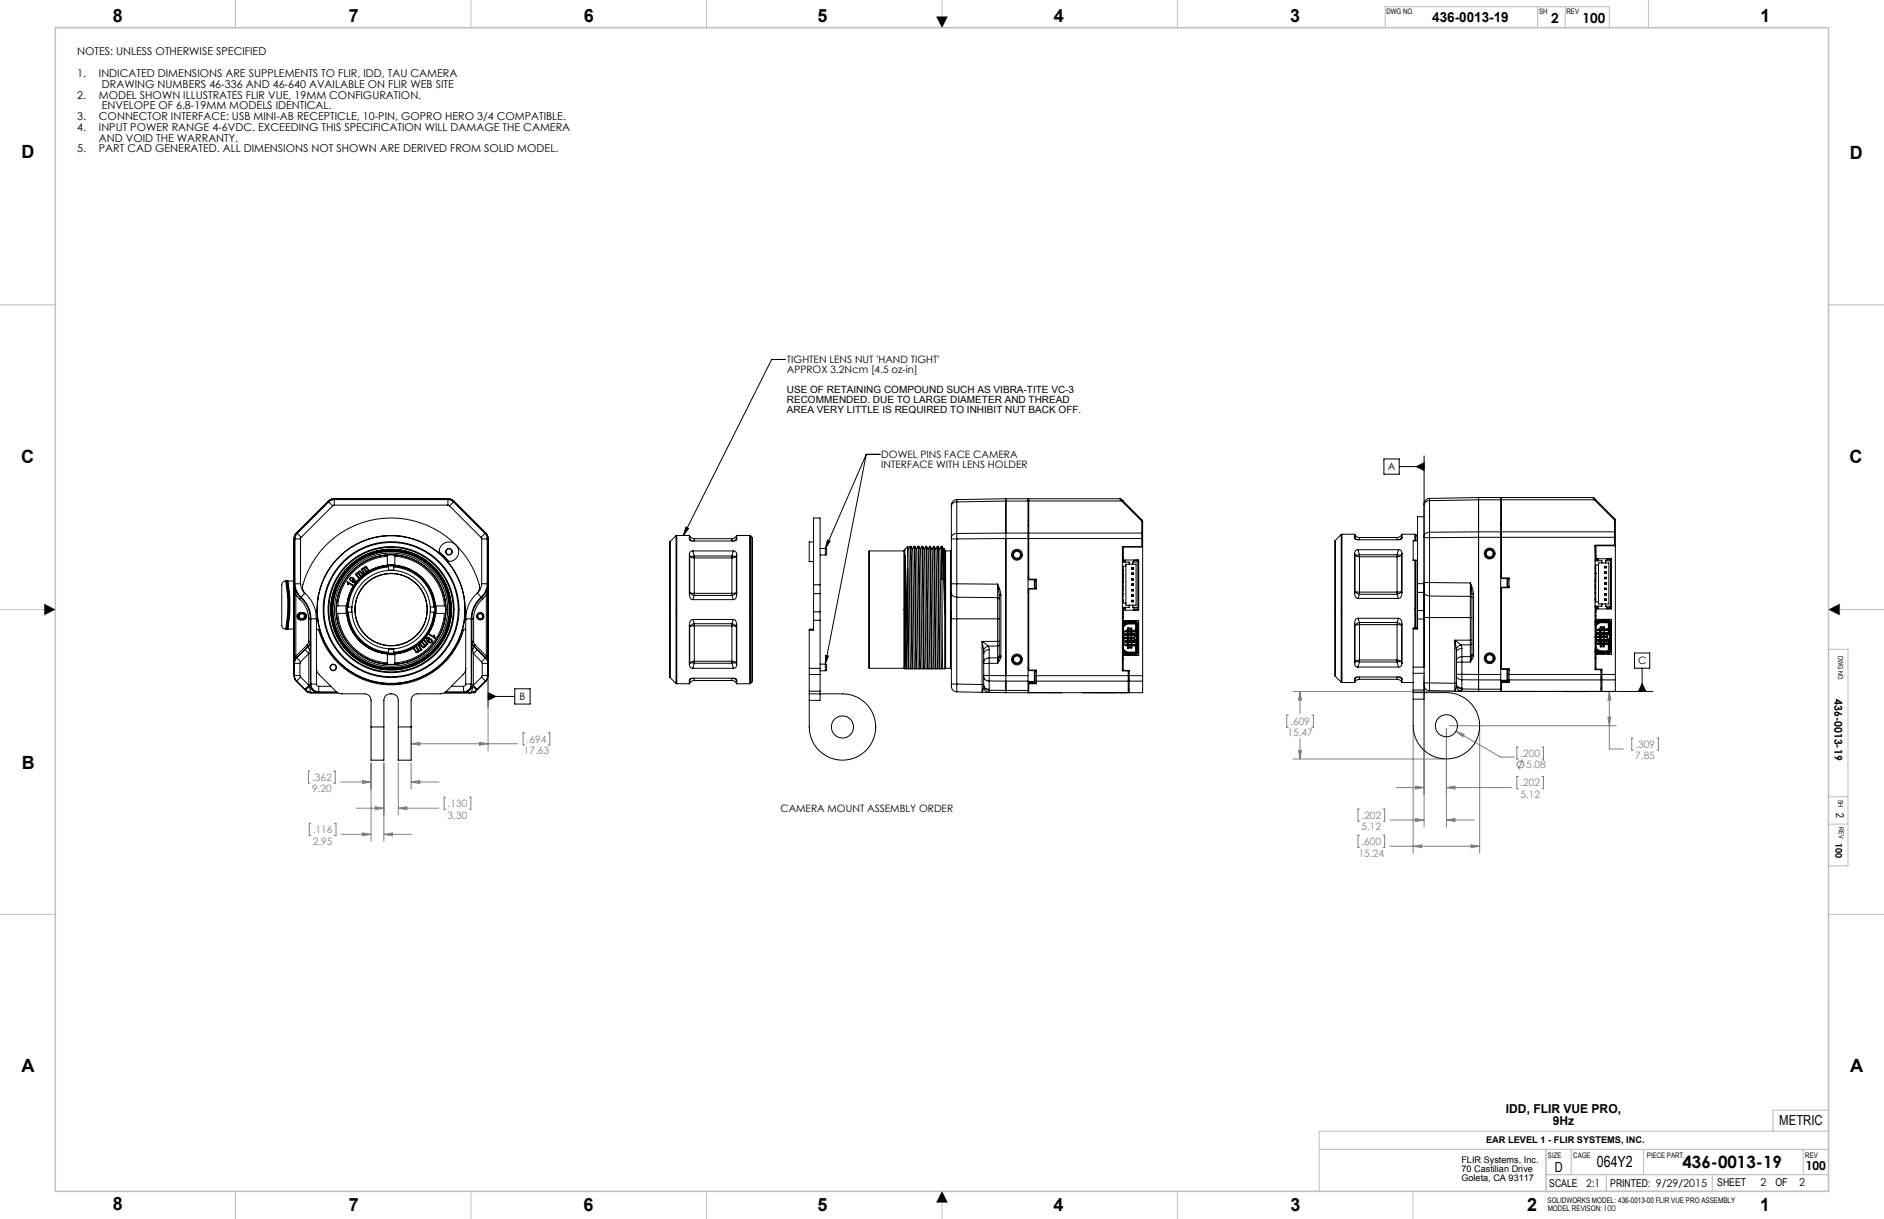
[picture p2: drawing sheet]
<svg xmlns="http://www.w3.org/2000/svg" width="864mm" height="559mm" viewBox="0 0 864 559" stroke-linecap="round" stroke-linejoin="round" font-family="sans-serif">
<g fill="none" stroke="#c0c0c0" stroke-width=".46">
<path d="M108 0v13M216 0v13M324 0v13M429 8h5l-2 5zM432 0v8M540 0v13M756 0v13M0 140h25M838 140h26M0 279h20M20 277l5 2-5 3zM838 279l5-2v5z"/>
<path d="M843 279h20M0 419h25M838 419h26M838 458v88h-347M709 527v19M108 546v13M216 546v13M324 546v13M432 551v8M432 546l2 5h-5zM540 546v13M648 546v13"/>
</g>
<g fill="none" stroke="#c0c0c0" stroke-width=".5">
<path d="M635 13v-10h103v10M705 3v10M718 3v10M838 298h9v99h-9M838 365h9M838 378h9M838 519h-233v27M838 509h-25v10M605 527h233M709 527v19M709 538h129M720 527v11"/>
<path d="M736 538v8M753 527v11M785 538v8M827 527v11"/>
</g>
<path d="M25 13h813v533h-813z" fill="none" stroke="#c0c0c0" stroke-width=".7"/>
<path d="M20 277l5 2-5 3zM432 546l2 5h-5zM429 8l3 5 2-5zM838 279l5 3v-5z" fill-rule="evenodd" fill="#000"/>
<g fill="none" stroke="#808080" stroke-width=".46">
<path d="M224 311v33M593 317h83M596 317l1 4h-2zM596 317v10M653 310v69M689 317h52M738 317v4h-1zM738 317v26h6M241 336h-1v5h1M251 336h1v5h-1M591 328h-1v5h1M596 339v9"/>
<path d="M601 328h1v5h-1M648 334v57M663 334v45M664 333h77M667 335l21 12h6M667 335l4 2v1zM678 334v57M737 329h1v4zM749 338h-1v6h1M759 338h1v6h-1M142 353h-1v6h1M153 353h1v6h-1"/>
<path d="M156 358h14M166 358h4l-4 1zM170 350v36M176 350v36M183 350v24M188 350v12M188 358h13M188 341h49M188 358h4v1zM188 341l4-1v2zM220 340l4 1-4 1zM593 348h69"/>
<path d="M595 344h2l-1 4zM696 356h-1v6h1M696 342h-1v6h1M698 348l-2 5M707 356h1v6h-1M707 342h1v6h-1M142 377v6M153 377h1v6h-1M163 370h13M172 370h4l-4 1zM183 370h18M183 370h4v1z"/>
<path d="M204 365v6M215 365h1v6h-1M623 371h-1v5h1M634 371h1v5h-1M637 376h16M640 361h13M649 360l4 1-4 1zM649 375l4 1-4 1zM663 361h30M663 376h13M663 361l4-1v2zM663 376l4-1v2z"/>
<path d="M157 382h13M166 382h4l-4 1zM176 382h13M176 382h4v1zM623 383h-1v5h1M634 383h1v5h-1M637 388h41M648 388l4-1v2zM674 387l4 1-4 1z"/>
<circle cx="697" cy="350" r="1.6"/>
</g>
<g fill="none" stroke="#000" stroke-width=".46">
<path d="M360 165h-6l-41 80M397 208h6M397 208l-19 43M397 208l-19 96M634 210h7v7h-7zM641 214h12M649 214l4-2v4zM653 209v74M314 242h2l-3 3zM379 248h2l-3 3zM749 299h7v7h-7zM224 319h12"/>
<path d="M224 311v13M224 318l3 1-3 2zM236 316h7v7h-7zM378 300l2 1-2 3zM689 317h69M753 306v11M753 313l1 4h-3z"/>
</g>
<path d="M379 248h2l-3 3zM378 300l2 1-2 3zM314 242h2l-3 3zM224 318l3 1-3 2zM753 313l1 4h-3zM649 214l4 2v-4z" fill="#000"/>
<path d="M166 358h4l-4 1zM188 358h4v1zM166 382h4l-4 1zM176 382h4v1zM172 370h4l-4 1zM183 370h4v1zM220 340l4 1-4 1zM188 341l4-1v2zM649 360l4 1-4 1zM663 361l4-1v2zM738 317v4h-1zM737 329h1v4zM667 335l4 3v-1zM648 388l4-1v2zM674 387l4 1-4 1zM596 317l1 4h-2zM595 344h2l-1 4zM649 375l4 1-4 1zM663 376l4-1v2z" fill="#808080"/>
<g fill="none" stroke="#000" stroke-width=".46">
<path d="M151 230h.1M151 230l-15 14M151 230l2 2M151 230l-15 15M153 232l-15 14M153 229h52M153 229l-2 1M153 229h.1M153 229v3M153 232h.1M153 232h52M205 229v3"/>
<path d="M205 232h1M205 229l3 1M205 229h.1M206 232l14 14M208 230l-2 2M208 230l14 15M208 230l15 14M208 230h.1M436 232v14M439 230a2.2 2.2 0 0 0-3 2M439 229v1M439 229a2.6 2.6 0 0 0-3 3"/>
<path d="M439 230v15M461 229v1M461 229h10v1M461 230h10M461 230v14M461 230h-22M461 229h-22M471 239h1M471 230v14M472 230v14M472 230h42M513 229l1 1"/>
<path d="M513 229l2 1M513 229h-41v1M514 229l1 1M514 230h1M514 230l9 9M515 230l9 9M523 239h1M523 239v5M524 239h-1M524 239h.1M524 239v6M653 237h-3v31"/>
<path d="M653 231v15M655 230a2.2 2.2 0 0 0-2 1M655 228v2M655 228a2.6 2.6 0 0 0-2 3M655 230v14M678 228v1M678 228h10v1M678 229v15M678 229l-23 1M678 228h-23M678 229h10M688 238h.1"/>
<path d="M688 229v15M688 229h43M730 228l1 1M730 228h-42v1M731 228v1M731 229h.1M731 229l9 9M740 238v1M740 238v6M740 238h.1M740 239v5M135 255v3"/>
<path d="M135 258h.1M135 255h.1M135 247v63M135 247h.1M135 247h3M135 247v21M135 245v2M136 244l-1 1M136 244l-1 3M136 244v1M136 245l-1 2M136 245l2 1"/>
<path d="M138 247v21M138 246v1M177 259h.1M178 259a20 20 0 0 0-19 19M178 255a25 25 0 0 0-23 23M178 254a25 25 0 0 0-24 24M178 254v1M178 259h3M178 254h3M178 255v4M178 260a20 20 0 0 0-18 18M178 259v2"/>
<path d="M180 260a20 20 0 0 1 19 18M180 259v2M181 255a25 25 0 0 1 23 23M181 259a20 20 0 0 1 19 19M181 254a25 25 0 0 1 23 24M181 254v1M181 255v4M203 250a4 4 0 0 1 7 1 4 4 0 0 1-4 6l-5-4zM220 246l1 1M221 247h2M221 247v21M222 245l-2 1"/>
<path d="M222 245l1 2M223 244l1 3M223 244l-1 1M223 247v21M224 247h-1M224 247v63M307 248v63M310 246v67M310 246l-3 2M310 245v1M310 245v68M310 245h6"/>
<path d="M316 247l2 1h18l2-1M316 245v2M316 254v18M316 245v1M316 254v1M316 247h.1M316 246l2 1M316 255v17M316 255l2 1M316 247l1 1M316 246v1M318 253h-2v1"/>
<path d="M318 253v2M318 253h18M318 256v16M318 255h-2M318 255v1M318 247v1M318 247h17M318 256h17M318 255h17M335 256v16M335 255h3M335 255v1"/>
<path d="M335 247v1M336 253h1l1 1M336 253l-1 2M338 246l-3 1M338 255v17M338 255l-3 1M338 247l-1 1M338 246v1M338 245v2M338 254v18M338 245h6M338 245v1"/>
<path d="M338 254v1M338 247h.1M344 245v1M344 245v68M344 246v67M344 246h1M345 246v67M371 257h.1M371 257h2M373 248h-2v9M376 254h2M376 251h2"/>
<path d="M378 251v3M378 251l1 1v2h-1M398 253v53M398 253h16M414 253v53M415 252l-1 1M415 255l1 52M415 255l1 40M415 255v52M416 251h.1M416 251v10M416 251l-1 1v55"/>
<path d="M417 252v55M417 250v2l-1-1M417 250l1 57M417 250h1M418 250v2l1-2M418 250v57M418 252l1 55M419 250l1 57M419 250h.1M419 250l1 2 1-2M420 252l1 55M421 250l1 57"/>
<path d="M421 250h.1M421 250l1 2 1-2M422 252l1 55M423 250v57M423 250h.1M423 250l1 2v-2M423 250l1 57M424 252v55M424 250l1 57M424 250h1M425 250v2l1-2M425 250l1 57"/>
<path d="M425 252l1 55M426 250l1 57M426 250h1M427 250v2l1-2M427 250v57M427 252l1 55M428 250l1 57M428 250h.1M428 250l1 2 1-2M429 252l1 55M430 250v57M430 250h.1"/>
<path d="M430 250l1 2v-2M430 250l1 57M431 252l1 55M431 250l1 16M431 250h1M432 250v16M432 250v1M432 251l1 30M432 251h1M433 252v29M433 251v30M433 251v56"/>
<path d="M433 252v1M433 253v53M433 253h3M436 253v53M436 252v1M436 247h3M436 246v1M436 247v21M439 245v2M439 245a2.2 2.2 0 0 0-3 1M439 247v21M461 244v3"/>
<path d="M461 247h10M461 244h10M461 247v63M461 247h-22M461 244l-22 1M471 244v3M471 247v63M471 241h1M471 246h1M472 244v3M472 247v19M472 247h51"/>
<path d="M472 244h51M514 257l1 1M514 254h1M514 251h1M514 258h4v1M514 260h2M515 251v2M515 257h1M515 260v16M515 251h.1M515 255h-1M515 255h.1"/>
<path d="M515 251v6M515 257h7v23h-7M515 251h9M516 257v1M516 259h5v18h-5zM519 259v-1h3v20h-3v-1M520 257v1M521 257v1M521 257h.1M523 247h1M523 251h1M523 244v3"/>
<path d="M523 244l1 1M523 251h-9v57h4M523 247v4M524 245v2M524 247v63M612 248v31M615 245v68M615 245l-3 3M615 245h.1M615 245h6M621 247h1h19h2M621 245v2"/>
<path d="M621 254v18M621 245h.1M621 254h.1M621 247h.1M621 245l2 1M621 254v17M621 254l2 1M621 247h1M622 252h-1v2M622 252l1 2M622 252h19M623 255v16"/>
<path d="M623 254h-2M623 254v1M623 246v1M623 254h17M623 246h17M623 255h17M640 255v16M640 254h2M640 254v1M640 246v1M641 252h1l1 2M641 252l-1 2"/>
<path d="M642 245l-2 1M642 254v17M642 254l-2 1M642 247h.1M642 245v2M643 245v2M643 254v18M643 245h6M643 245h-1M643 254h-1M643 247h-1M648 257h.1"/>
<path d="M648 257h2M649 245h.1M649 257v31M649 245v3M649 245l1 1M650 246h.1M650 257v31M650 246v2M650 248h-2v9M653 246h2M653 246h.1M653 246v22"/>
<path d="M655 244v2M655 244a2.2 2.2 0 0 0-2 2M655 246v21M678 244v2M678 246h10M678 244h10M678 246v63M678 246h-23M678 244h-23M688 244v2M688 241h.1M688 246v63"/>
<path d="M688 245h.1M688 240h.1M688 246h52M688 246v19M688 244h52M731 257h1M731 260h.1M731 253h1M731 250h.1M731 257h3v1M731 259h2M731 259v17"/>
<path d="M732 250h.1M732 254h-1M732 255l-1 1 1 1M732 250v6h7v23h-7v5M732 250h8M732 256v1M733 258h4v19h-4zM736 260h.1M736 258v-1h2v21h-2v-1M736 256v1M738 256v1M738 256h.1"/>
<path d="M740 246h.1M740 250h.1M740 244v2M740 244h.1M740 250h-9v57h3M740 246v4M740 246v63M131 266l1 8v7l-1 7M131 266l-1 1-1 1v19l1 1h1M131 266h.1M131 266a60 60 0 0 1 0 22M131 266h1"/>
<path d="M132 266h.1M132 266a60 60 0 0 1 0 22M132 266l1 8v7l-1 7M132 266h3M135 268l1 4 2 2M135 268v5h1M135 268l1 5M135 268a8 8 0 0 0 3 6M135 268h3M135 268h.1M136 273l1 2M136 273v28"/>
<path d="M137 275a12 12 0 0 1 4 9M138 274a13 13 0 0 1 4 10M138 274l-1 1M138 268v1l2 3M138 274a13 13 0 0 1 5 10M138 274h.1M140 272l-2 2M140 272h.1M140 272a16 16 0 0 1 5 8v4M140 272l-1-2a42 42 0 0 1 40-33 42 42 0 0 1 41 33l-1 2M146 275h.1M154 278h1"/>
<path d="M154 278v3M155 278h4M159 278v3M159 279v2M159 278v1M159 267l2 1-1-1-1 1zM159 278h2M160 265h1l2 1a.6 .6 0 0 1 0 1 .6 .6 0 0 1-1 0l1-1-1-1a.9 .9 0 0 1-1 1 .9 .9 0 0 1-1-1zM161 278v3M162 265h.1M163 263l2-1 1 1-1-1v2l-1-1v2zM166 261l2-1 1 1-2-1 1 2-2-1 1 2z"/>
<path d="M178 261a18 18 0 0 0-17 17M178 261h2M180 261a18 18 0 0 1 17 17M197 278v3M197 278h2M199 261h1M200 278v3M200 278h4M204 278h.1M204 278v3M219 272a16 16 0 0 0-5 8l-1 4M219 272l2 2"/>
<path d="M219 272h.1M221 274a13 13 0 0 0-5 10M221 274h.1M221 268l-1 2-1 2M221 268h2M221 274v1M221 275a12 12 0 0 0-4 9M223 273h1M223 273l-2 2M223 273v28M223 268a8 8 0 0 1-2 6M223 268h1"/>
<path d="M224 268l-1 4-2 2M224 268v5M224 268l-1 5M224 273v28M316 272v2l2 1M316 272l2 1M316 272h2M316 272h.1M318 275h18M318 273v2M318 272v1M318 273h17"/>
<path d="M318 272h17M335 273l1 2M335 272v1M338 272l-3 1M338 272h-3M338 272h.1M338 272l-1 2-1 1M373 268v4M373 268v-31h3v31M373 272v8M373 272h3M373 268h3"/>
<path d="M376 268v4M376 272v8M416 261l1 46M416 261v34M432 266v41M436 272a2.2 2.2 0 0 0 3 2M436 268v4M436 268h3M436 272v8M439 274h18M439 268v6M439 274v10"/>
<path d="M439 268h18M457 274l1 1M457 268v6M457 268l1 5M457 268l2 5M457 274v10M458 273h1M458 273v28M459 273v28M471 265h1M471 271h1M471 264h1"/>
<path d="M471 272h1M472 266h3M472 266h3v4h-3M472 270v37M474 266v4M474 266h1M474 269h1M475 270h-3M514 273h.1M514 273h1M514 260h1M514 261h1"/>
<path d="M514 276h1M514 275h.1M514 263h1M514 271h1M514 270h.1M514 265h1M514 266h1M514 268h1M514 279h1M514 276h2M514 267h1M514 270h1"/>
<path d="M514 269h1M514 272h1M514 275h1M515 263h.1M515 261v2M515 279h1M515 278l-1 1M516 279h-1v6M516 278v2M518 277v1h-4M519 266h1M519 271h1"/>
<path d="M519 263h1M519 261h1M519 276h1M519 273h.1M519 273h1M519 275h.1M519 260v1M519 263h.1M519 265v1M519 268h.1M519 270v1M519 275v1"/>
<path d="M519 268h1M519 260h.1M519 275h1M519 270h.1M519 265h.1M519 265h1M519 260h1M519 270h1M519 260l1 1M519 265l1 1M519 270l1 1M519 275l1 1"/>
<path d="M520 273h-1M520 265h-1M520 260v1M520 263h.1M520 265v1M520 268h.1M520 270v1M520 273h.1M520 275v1M520 268h-1M520 260h-1M520 275h-1"/>
<path d="M520 270h-1M520 263h-1M520 278v1h1M521 279v1M521 278v1M521 279l-1 1M612 279v31M621 272v2h1M621 271l2 1M621 271h2M621 271v1M622 274h19"/>
<path d="M623 272l-1 2M623 271v1M623 272h17M623 271h17M640 272l1 2M640 271v1M642 271l-2 1M642 271h-2M642 271l1 1M643 272l-1 2h-1M650 268v4M650 272v8"/>
<path d="M650 272h3v8M650 280v8h-2M650 280h3M650 268h3M653 268v3M653 271a2.3 2.3 0 0 0 2 2M653 271v9M653 280v33M655 273h19M655 267v6M655 267h-2v4M655 273v10"/>
<path d="M655 267h19M674 273l1 1M674 267v6M674 267l1 5M674 273v10M674 269v3M675 272h.1M675 272v28M688 263h.1M688 270h.1M688 264h.1M688 271h.1"/>
<path d="M688 265h4M688 265h4v4h-4M688 269v38M691 265v4M691 266h1M691 269h1M692 269h-4M731 272h.1M731 273h.1M731 275h.1M731 262h.1M731 263h.1"/>
<path d="M731 270h.1M731 265h.1M731 268h.1M731 267h.1M731 269h.1M731 266h.1M731 278h.1M731 276h2M731 274h.1M731 271h.1M732 278h.1M732 278h-1"/>
<path d="M732 278l-1 1 1 1M732 278v1M734 277v1h-3M736 270h.1M736 265h.1M736 272h.1M736 273h.1M736 275h.1M736 268h.1M736 263h.1M736 262v1M736 267v1"/>
<path d="M736 272v1M736 267h.1M736 262h.1M736 278v1h2M737 279h.1M738 278v1M738 279h-2M131 288h.1M131 288h1M132 288h.1M132 288h3M137 283l1 1"/>
<path d="M137 281v2v1M138 281a1.4 1.4 0 0 0-2 2 1.4 1.4 0 0 0 2 1M138 284h.1M138 281a1.7 1.7 0 0 0-2 1 1.7 1.7 0 0 0 2 2M138 281h.1M138 284h1M138 281h1M138 281l-1 2M139 281a1.5 1.5 0 0 1 1 2 1.5 1.5 0 0 1-1 1M139 284h.1M139 281a1.4 1.4 0 0 1 1 2 1.4 1.4 0 0 1-1 1M139 281h.1"/>
<path d="M139 281a1.7 1.7 0 0 1 2 1 1.7 1.7 0 0 1-2 2M139 281l1 2-1 1M140 298l2 2M140 298l-4 4M141 296h.1M141 296l-5 5M141 296l-5 6M141 296l1 2M141 296l-1 2M141 294v2M141 294h1M141 284h1"/>
<path d="M141 284v10M142 300v14M142 300l-4 3M142 298v2M142 294l-1 2M142 284h1M142 294h.1M142 284v10M142 294v4M142 294v20M143 284h2M143 284v30"/>
<path d="M145 284h.1M145 289l1-1a37 37 0 0 0 29 26 35 35 0 0 0 38-26v1M145 284v30M146 284h.1M154 281a25 25 0 0 0 24 24M154 281h1M155 281a25 25 0 0 0 23 23M155 281h4M159 281a21 21 0 0 0 19 19M159 281h2M160 281a20 20 0 0 0 18 18M161 281a18 18 0 0 0 17 16"/>
<path d="M178 300h3M178 300v4M178 298h2M178 297h2M178 297v2M180 297v2M181 300v4M190 298l1 1v-2l1 1v-2l1 2-2 1zM193 296l1 1v-2l1 1v-2l1 1-2 2zM196 292h1l-1 1v1a.9 .9 0 0 1 1-1 .9 .9 0 0 1 1 1 .9 .9 0 0 1-1 1l-1-2zM197 291l2 1v-1v2zM197 281a18 18 0 0 1-17 16"/>
<path d="M197 281h2M199 281a20 20 0 0 1-19 18M200 281a20 20 0 0 1-19 19M200 281h4M204 281a25 25 0 0 1-23 23M204 281h.1M204 281a25 25 0 0 1-23 24M213 284v30M214 284h.1M214 284h2M214 284h-1M216 284h.1"/>
<path d="M216 284v30M216 294l1 4M216 294l1 2M216 294v20M216 284h1M216 294h1M216 284v10M216 294h.1M217 298v2M217 300v14M217 300l4 3M217 294l1 2"/>
<path d="M217 284v10M217 296v2M217 296l2 2M217 296h.1M217 296l6 6M218 296h-1M218 296l5 5M219 298l-2 2M219 298l4 4M316 287v18M316 287h.1M316 287v17"/>
<path d="M318 284l-2 1v2M318 284v2M318 284h18M318 286l-2 1M318 286v1M318 287h-2M318 287v16M318 286h17M318 287h17M335 286l3 1M335 287v16M335 287h3"/>
<path d="M335 286v1M336 284l1 1 1 2M336 284l-1 2M338 287v17M338 287v18M338 287h.1M371 289v17M373 288h-2v1M373 280h3M373 284h3M373 280v9h-2M376 280v26"/>
<path d="M416 295v12M436 284h3M436 280v4M436 280v34M439 284v30M439 284h18M450 294l1 4M450 294l3 2M450 294v20M451 298v2M451 300v3M453 296v2"/>
<path d="M453 296l-2 2M453 298a2.3 2.3 0 0 0-2 2M453 298v4M457 284h1M457 294v2M457 294h1M457 284v10M457 296v6M457 296h-4M457 294h-7M458 296h-1M514 281h1"/>
<path d="M514 298h1M514 286h1M514 292h1M514 285h7M514 286h2M514 299h2M514 283h1M515 298h.1M515 287v11M515 287h.1M515 281h.1M515 287h-1"/>
<path d="M515 298l2 2M515 286v1M515 298v1M515 299h1M515 286h1M515 284h7v16h-7M515 292h.1M515 295h.1M515 290h.1M515 298l2 1M515 290v5M516 286h.1"/>
<path d="M516 292h.1M516 289h.1M516 296h.1M516 291h.1M516 292h1M516 289h1M516 295h1M516 294h1M516 291h1M516 294h.1M516 295h.1M517 299h3"/>
<path d="M517 286h3M517 293h.1M517 290h.1M517 294h.1M517 291h.1M517 295h.1M517 292h.1M517 289h.1M517 296h.1M517 289l-1 1M517 294h-1M517 293h-1"/>
<path d="M517 289h-1v1h1M517 288h2v9h-2zM517 291h-1h1M517 292h-1v1h1M517 294h-1h1M517 295h-1v1h1M517 300h.1M517 285l-2 2M517 285v1M517 288h.1M517 299v1M517 286l-2 1"/>
<path d="M517 286h4M517 297h2M517 288v9M517 288h2M517 297h.1M517 285h.1M517 300h4M517 285h4M518 289v1M518 291h.1M518 292v1M518 294h.1"/>
<path d="M518 295v1M518 284v1M518 286h.1M518 299h.1M518 289h-1v1h1M518 291h-1h1M518 292h-1v1h1M518 294h-1h1M518 295h-1v1h1M519 288v9M519 297h.1M519 284v1"/>
<path d="M519 292h.1M519 296h.1M519 289h.1M519 291h1M519 296h1M519 294h1M519 293h1M519 290h1M519 288h.1M519 294h.1M519 293h.1M519 291h.1"/>
<path d="M519 292v1M519 289v1M519 295v1M519 284l1 1M520 289v1M520 291h.1M520 292v1M520 294h.1M520 295v1M520 289h-1M520 295h-1M520 294h-1"/>
<path d="M520 292h-1M520 291h-1M520 293h.1M520 293l1 1M520 292h.1M520 299h.1M520 286h1M521 286h.1M521 291h.1M521 299h-1M521 299h.1M521 294h.1"/>
<path d="M521 286v5M521 294v5M521 291l-1 1M521 288h.1M521 289h.1M521 296h.1M521 297v2M521 289v3M521 288v1M521 296v1M521 285v1M521 285l1 1v13l-1 1"/>
<path d="M521 284v1M521 299v1M521 293v3M521 286v2M521 297h.1M521 299h-4M521 286v13M522 296v1M522 288v1M621 286v18M621 286v1M621 287v16"/>
<path d="M622 283l-1 1v2M622 283l1 2M622 283h19M623 285l-2 2M623 285v1M623 286l-2 1M623 286v17M623 285h17M623 286h17M640 285l2 2M640 286v17M640 286l2 1"/>
<path d="M640 285v1M641 283l1 1 1 2M641 283l-1 2M642 287v16M643 286v18M643 286l-1 1M648 288v18M650 288h-2M650 284h3M653 283h2M655 283v30M655 283h19"/>
<path d="M667 293l1 4M667 293l3 3M667 293v20M668 297v2M668 299v4M670 296v1M670 296l-2 1M670 297l-2 1v1M670 297v4M674 283h1M674 293v3M674 293h1"/>
<path d="M674 283v10M674 296v5M674 296h-4M674 293h-7M675 295l-1 1M731 280l1 1M731 297l3 2M731 285h.1M731 298h.1M731 284h6M731 285h2M731 299h6"/>
<path d="M731 292h1M731 299h2M731 282h1M731 297l1 1M731 297h1M731 287v10M731 287h1M731 298v1M731 285v1M731 298h1M731 285h1M732 284h7v16h-7"/>
<path d="M732 286l-1 1M732 297h.1M732 292h.1M732 295h.1M732 289h.1M732 287v10M732 298l2 1M732 286h.1M732 286v1M732 297v1M732 297l2 2M732 299v8h2v2"/>
<path d="M732 289v6M732 285h.1M732 299v1M732 292h1M732 293h1M732 295h1M732 289h1M732 290h1M733 295h.1M733 294h.1M733 289h.1M733 291h.1"/>
<path d="M733 292h.1M733 293h.1M733 290h.1M733 288v1M733 298h4M733 285h4M733 288h.1M733 288h1M733 291h1M733 293h1M733 295h1M733 290h1"/>
<path d="M734 288h-2v1h2M734 291v1M734 287h1v10h-1zM734 288v1M734 295h-2h2M734 293h-2v1h2M734 294v2M734 292h-2h2M734 293v1M734 290h-2v1h2M734 290v1M734 299h.1"/>
<path d="M734 285l-2 1M734 285h.1M734 287v1M734 285h4M734 296h1M734 288h1M734 288v8M734 296v1M734 289h1M734 295h1M734 294h1M734 292h1"/>
<path d="M734 291h1M734 293h1M734 290h1M734 284l-3 2M734 299h3M734 285h3M734 292h.1M734 295h.1M735 284h.1M735 285h.1M735 299h.1M735 299v1"/>
<path d="M735 288v1M735 290v1M735 292h.1M735 293v1M735 295h.1M735 289h.1M735 288h.1M735 291h.1M735 290h.1M735 294h.1M735 293h.1M735 288v8"/>
<path d="M735 296h.1M735 284h1M735 289h2M735 295h2M735 294h2M735 292h2M735 291h2M736 284h.1M736 288l1 1zM736 293l1 1zM736 295h1zM736 290l1 1z"/>
<path d="M737 288h.1M737 289h.1M737 290h.1M737 288h-2M737 291h.1M737 292h.1M737 293h.1M737 294h.1M737 295h.1M737 293h-2M737 295h-2M737 292h-2"/>
<path d="M737 290h-2M737 291v2M737 293h1M737 299h.1M737 299v1M737 285v1M737 285l1 1M737 293v5M737 286h1M737 291h1M737 298h.1M737 298h1"/>
<path d="M737 286v5M737 287l1 1M737 296h.1M737 295h1M737 287v2M737 295v1M737 289l1 2M737 296l1 2M737 289h1M737 296h1M737 284h.1M737 285h1"/>
<path d="M737 284l1 1v13l-1 1M737 285h.1M738 295h-1M738 287h.1M738 287h-1M738 295h.1M738 298l-1 1v-1M738 297h.1M738 291h.1M738 293h.1M738 286v1M738 293v2"/>
<path d="M738 289h.1M738 296h.1M738 296h-1M738 288h.1M738 291h-1M738 298l-4 1M738 298h.1M738 285v13M738 285h.1M738 288v1M738 298l-1 1M738 295v1"/>
<path d="M135 301v3M135 310l1 2M135 304h.1M135 304h2M135 310h2M135 304v6M135 310h.1M135 311l1 1M136 301h-1M136 301l-1 3M136 301v1M136 301h.1"/>
<path d="M136 312l4 5M136 302l-1 2M136 302h.1M136 302l2 1M136 312l4 4M136 312h.1M137 310h1M137 304v6M138 303l-1 1M138 310l-2 2M138 310l4 4M140 317l3 1"/>
<path d="M140 317l1 1h14M140 316l3 1M140 316v1M142 314h.1M142 314l-2 2M142 314v1M142 315h.1M142 315l-2 1M142 315l1 2M142 315l2 2h2M142 314a4 4 0 0 0 4 3M143 314a4 4 0 0 0 3 3"/>
<path d="M143 314h2M143 314h-1M143 317v1M143 318h.1M145 306l1 3 9 9h2h10a3 3 0 0 1 3 3v12M145 314l1 1M146 317h-3M146 315v2M146 317h.1M146 315h6M146 317h8M158 306h.1"/>
<path d="M174 307h2M174 307a28 28 0 0 1-18-43 28 28 0 0 1 46 0 28 28 0 0 1-17 43h-3M176 307h7M176 307a27 27 0 0 1-20-42 27 27 0 0 1 46 0 27 27 0 0 1-20 42M176 307h6M178 304v1M178 305h3M181 304v1M204 317h8M207 315h5M212 315v2M212 317h1"/>
<path d="M213 317h3M213 306v3l-9 9h-2h-11a3 3 0 0 0-3 3v12M213 314l-1 1M213 314h3M216 318h.1M216 317v1M216 314a4 4 0 0 1-4 3M216 314h.1M216 314a4 4 0 0 1-3 3M216 314h1M217 315l-2 2h-2M217 315l-1 2"/>
<path d="M217 315h.1M217 315l1 1M217 314h.1M217 314l2 2M217 314v1M217 318h.1M217 318h-13M218 316l-2 1M218 316v1M218 317l-2 1M219 316h-1M221 310l2 2"/>
<path d="M221 303v1M221 310l-4 4M221 310h.1M221 310h3M221 304h3M221 304v6M223 302l-2 1M223 302l1 2M223 312l-4 4M223 312h.1M223 302h.1M223 312l-6 6"/>
<path d="M223 301h.1M223 301h1M223 301l1 3M223 301v1M224 310l-1 2M224 310h.1M224 304v6M224 301v3M224 301h.1M224 304h.1M307 311l3 2M310 313h.1"/>
<path d="M310 313h6M316 312l2-1h18l2 1M316 312v1M316 305v1h2M316 304h2M316 313h.1M316 304v1M316 312h.1M317 311l-1 1M318 306h18M318 312l-2 1M318 303l-2 1"/>
<path d="M318 303v1M318 304v2M318 311v1M318 312h17M318 303h17M318 304h17M335 312l3 1M335 303l3 1M335 304l1 2M335 303v1M335 311v1M337 311l1 1"/>
<path d="M338 304h-3M338 312v1M338 313h.1M338 304v1M338 312h.1M338 305l-1 1h-1M338 313h6M344 313h.1M345 313h-1M371 306v3M371 317v1M371 318v3"/>
<path d="M371 318h15a15 15 0 0 1 15 15 15 15 0 0 1-15 16 15 15 0 0 1-15-16v-12M371 306h5M371 309v8M371 309h5M371 317h5M376 306v3M376 317v4h-5M376 307h2M376 304h2M376 309v8M378 304v3M378 304l1 1v2h-1"/>
<path d="M398 306h16M414 306l1 1M415 307h.1M415 307h1M416 307h.1M416 307h1M417 307h.1M417 307h1M418 307h.1M418 307h1M419 307h1M420 307h.1"/>
<path d="M420 307h1M421 307h1M422 307h.1M422 307h1M423 307h.1M423 307h1M424 307h.1M424 307h1M425 307h1M426 307h.1M426 307h1M427 307h.1"/>
<path d="M427 307h1M428 307h1M429 307h.1M429 307h1M430 307h.1M430 307h1M431 307h1M432 307h.1M432 307h1M433 306v1M433 306h3M436 306v1"/>
<path d="M436 314h3M436 314v1a2.5 2.5 0 0 0 3 2M439 314v3M439 314h11M439 317h11M450 314h1M450 314v3M450 317h3M451 315a2.5 2.5 0 0 0 2 2M451 315l-1 2M451 310h2M451 304h2"/>
<path d="M451 303v1M451 310a2.3 2.3 0 0 0 2 2M451 310h.1M451 314a2.3 2.3 0 0 0 2 2M451 315l1 1h1M451 315h.1M451 304v6M451 310v5M453 317l8 1M453 316v1M453 316l8 1M453 310v2"/>
<path d="M453 302v2M453 302h-1l-1 1M453 310h8M453 304v6M453 312v4M453 312h8M453 316h.1M457 302v2M457 304h-4M457 302h-4M458 301l-1 3M458 301h1"/>
<path d="M458 301l-1 1M458 301h.1M459 301l-2 3M459 301h.1M461 310v2M461 317v1M461 310h10M461 312h10M461 318h10M461 312v5M461 317h10M471 310v2"/>
<path d="M471 317v1M471 318h12M471 306h1M471 312h3M471 312v5M472 307h3M472 313h3M472 307h3v3M472 306h-1M474 307v5M474 310h1M475 310v2"/>
<path d="M475 312v1h-4M475 310h42M475 312h42M475 313h-3M475 308h-1M483 318h.1M486 318h.1M496 318h.1M500 318h.1M511 318h.1M514 318h.1M514 300h7"/>
<path d="M514 302h1M514 307h1M515 300v7h3v3M516 300h.1M516 318h.1M517 310v2M517 308h1M517 311h1M517 316h1M517 308v2M517 312v6M518 310v2"/>
<path d="M518 310h6M518 312v6M518 312h6M518 300h.1M520 300h.1M521 300h.1M524 310v2M524 312v6h-52v-5M612 310l3 3M615 313h.1M615 313h6M621 311l1-1h19l2 1"/>
<path d="M621 311v2M621 304v1l1 1M621 303h2M621 313h.1M621 303v1M621 311h.1M622 310l-1 1M622 306h19M623 311l-2 2M623 303h-2M623 303h.1M623 303l-1 3"/>
<path d="M623 310v1M623 311h17M623 303h17M640 311l2 2M640 303h2M640 303l1 3M640 303h.1M640 310v1M642 310v1M642 303h-2M642 311v2M642 313h1"/>
<path d="M642 303l1 1M642 311h1M643 311v2M643 304l-1 1-1 1M643 313h5M648 306v3M648 316v2M648 318v2M648 318h15a15 15 0 0 1 15 15 15 15 0 0 1-15 15 15 15 0 0 1-15-15v-13M648 306h5M648 309v7M648 309h5"/>
<path d="M648 316h5M653 316v4h-5M653 313h2M653 313v1M653 314a2.5 2.5 0 0 0 2 3M653 314v2M655 313v4M655 313h12M655 317h12M667 313h1M667 313v4M667 317h3"/>
<path d="M668 315a2.6 2.6 0 0 0 2 2M668 315l-1 2M668 309h2M668 304h2M668 303v1M668 310v1l2 1M668 309v1M668 314a2.3 2.3 0 0 0 2 1M668 314l1 1 1 1M668 314v1M668 304v5M668 310v4"/>
<path d="M670 317h8M670 309v3M670 301v3M670 301a2.3 2.3 0 0 0-2 2M670 316v1M670 309h8M670 304v5M670 312v4M670 312h8M670 316h8M674 301v2M674 303l-4 1"/>
<path d="M674 301h-4M675 301l-1 2M675 301h.1M675 301h-1M675 300h.1M675 300v1M678 309v3M678 316v1M678 309h10M678 316h10M678 312h10M678 317h10"/>
<path d="M678 312v4M688 309v3M688 316v1M688 317h11M688 313h.1M688 306h.1M688 312h3M688 312v4M688 305h.1M688 307h4v5M688 307h4M688 312v1"/>
<path d="M688 312h4M691 307v5M691 309h43M692 312h-4M692 312v1h-4M692 312h42M692 307h-1M699 317h.1M703 317h.1M713 317h.1M717 317h.1M727 317h.1"/>
<path d="M731 317h.1M731 307h1M731 302h1M731 301h1M733 317h.1M734 309v3M734 307h.1M734 311h.1M734 315h.1M734 307v2M734 312v5M734 309h6"/>
<path d="M734 312h6M740 309v3M740 312v5h-52v-4M170 333v15h6v-15M170 333h6M176 333v-12a3 3 0 0 1 3-3 3 3 0 0 1 4 3v12M183 333v15h5v-15M183 333h5"/>
<circle cx="206" cy="253" r="1.3"/>
<circle cx="206" cy="253" r="1.5"/>
<circle cx="466" cy="254" r="2.5"/>
<circle cx="466" cy="254" r="2"/>
<circle cx="466" cy="254" r="1.6"/>
<circle cx="683" cy="254" r="2.5"/>
<circle cx="683" cy="254" r="2"/>
<circle cx="683" cy="254" r="1.6"/>
<circle cx="161" cy="265" r=".6"/>
<circle cx="179" cy="279" r="29"/>
<circle cx="179" cy="279" r="26"/>
<circle cx="179" cy="279" r="27"/>
<circle cx="179" cy="279" r="31"/>
<circle cx="179" cy="279" r="34"/>
<circle cx="179" cy="279" r="16"/>
<circle cx="179" cy="279" r="17"/>
<circle cx="179" cy="279" r="20"/>
<circle cx="179" cy="279" r="28"/>
<circle cx="179" cy="279" r="25"/>
<circle cx="138" cy="282" r="1.2"/>
<circle cx="138" cy="282" r="1.4"/>
<circle cx="197" cy="294" r=".7"/>
<circle cx="220" cy="282" r="1.2"/>
<circle cx="220" cy="282" r="1.4"/>
<circle cx="220" cy="282" r="1.7"/>
<circle cx="515" cy="299" r=".2"/>
<circle cx="153" cy="306" r="1.5"/>
<circle cx="153" cy="306" r="1.3"/>
<circle cx="466" cy="302" r="2.5"/>
<circle cx="466" cy="302" r="1.6"/>
<circle cx="466" cy="302" r="2"/>
<circle cx="683" cy="302" r="2.5"/>
<circle cx="683" cy="302" r="2"/>
<circle cx="683" cy="302" r="1.6"/>
<circle cx="386" cy="333" r="5"/>
<circle cx="663" cy="333" r="5"/>
</g>
<g font-size="8.4">
<text x="52" y="10">8</text>
<text x="160" y="10">7</text>
<text x="268" y="10">6</text>
<text x="375" y="10">5</text>
<text x="483" y="10">4</text>
<text x="591" y="10">3</text>
<text x="807" y="10">1</text>
<text x="10" y="73">D</text>
<text x="848" y="73">D</text>
<text x="10" y="212">C</text>
<text x="848" y="212">C</text>
<text x="10" y="352">B</text>
<text x="10" y="491">A</text>
<text x="848" y="491">A</text>
<text x="52" y="555">8</text>
<text x="160" y="555">7</text>
<text x="268" y="555">6</text>
<text x="375" y="555">5</text>
<text x="483" y="555">4</text>
<text x="592" y="555">3</text>
<text x="700" y="555">2</text>
<text x="807" y="555">1</text>
</g>
<text font-size="7.8" x="771" y="536">436-0013-19</text>
<text font-size="7.1" x="732" y="535">064Y2</text>
<g font-size="6.3">
<text x="657" y="10">436-0013-19</text>
<text x="711" y="10">2</text>
<text x="725" y="10">100</text>
<text x="816" y="516">METRIC</text>
<text x="713" y="537">D</text>
</g>
<g font-size="5.6">
<text x="690" y="510">IDD, FLIR VUE PRO,</text>
<text x="712" y="516">9Hz</text>
<text x="828" y="536">100</text>
</g>
<g font-size="4.9">
<text x="35" y="25">NOTES: UNLESS OTHERWISE SPECIFIED</text>
<text x="35" y="35">1.</text>
<text x="45" y="35">INDICATED DIMENSIONS ARE SUPPLEMENTS TO FLIR, IDD, TAU CAMERA</text>
<text x="47" y="40">DRAWING NUMBERS 46-336 AND 46-640 AVAILABLE ON FLIR WEB SITE</text>
<text x="35" y="45">2.</text>
<text x="45" y="45">MODEL SHOWN ILLUSTRATES FLIR VUE, 19MM CONFIGURATION.</text>
<text x="47" y="50">ENVELOPE OF 6.8-19MM MODELS IDENTICAL.</text>
<text x="35" y="55">3.</text>
<text x="35" y="60">4.</text>
<text x="45" y="55">CONNECTOR INTERFACE: USB MINI-AB RECEPTICLE, 10-PIN, GOPRO HERO 3/4 COMPATIBLE.</text>
<text x="45" y="60">INPUT POWER RANGE 4-6VDC. EXCEEDING THIS SPECIFICATION WILL DAMAGE THE CAMERA</text>
<text x="45" y="65">AND VOID THE WARRANTY.</text>
<text x="35" y="70">5.</text>
<text x="45" y="70">PART CAD GENERATED. ALL DIMENSIONS NOT SHOWN ARE DERIVED FROM SOLID MODEL.</text>
<text x="841" y="320" transform="rotate(90 841 320)">436-0013-19</text>
<text x="842" y="373" transform="rotate(90 842 373)">2</text>
<text x="710" y="544">SCALE</text>
<text x="727" y="544">2:1</text>
<text x="738" y="544">PRINTED: 9/29/2015</text>
<text x="787" y="544">SHEET</text>
<text x="807" y="544">2</text>
<text x="814" y="544">OF</text>
<text x="825" y="544">2</text>
</g>
<g font-size="4.7">
<text x="361" y="167">TIGHTEN LENS NUT 'HAND TIGHT'</text>
<text x="361" y="171">APPROX 3.2Ncm [4.5 oz-in]</text>
<text x="404" y="210">DOWEL PINS FACE CAMERA</text>
<text x="404" y="214">INTERFACE WITH LENS HOLDER</text>
<text x="636" y="216">A</text>
<text x="751" y="305">C</text>
<text x="238" y="321">B</text>
<text x="358" y="372">CAMERA MOUNT ASSEMBLY ORDER</text>
</g>
<g font-size="4.7" fill="#808080">
<text x="591" y="332">.609</text>
<text x="241" y="340">.694</text>
<text x="590" y="338">15.47</text>
<text x="240" y="346">17.63</text>
<text x="697" y="347">.200</text>
<text x="750" y="343">.309</text>
<text x="700" y="352">5.08</text>
<text x="750" y="348">7.85</text>
<text x="143" y="358">.362</text>
<text x="143" y="363">9.20</text>
<text x="697" y="361">.202</text>
<text x="697" y="366">5.12</text>
<text x="205" y="370">.130</text>
<text x="205" y="375">3.30</text>
<text x="624" y="375">.202</text>
<text x="143" y="382">.116</text>
<text x="624" y="381">5.12</text>
<text x="143" y="387">2.95</text>
<text x="624" y="387">.600</text>
<text x="623" y="393">15.24</text>
</g>
<g font-size="4.6">
<text x="361" y="180">USE OF RETAINING COMPOUND SUCH AS VIBRA-TITE VC-3</text>
<text x="361" y="185">RECOMMENDED. DUE TO LARGE DIAMETER AND THREAD</text>
<text x="361" y="189">AREA VERY LITTLE IS REQUIRED TO INHIBIT NUT BACK OFF.</text>
</g>
<g font-size="4.2">
<text x="841" y="387" transform="rotate(90 841 387)">100</text>
<text x="681" y="524">EAR LEVEL 1 - FLIR SYSTEMS, INC.</text>
<text x="670" y="533">FLIR Systems, Inc.</text>
<text x="670" y="537">70 Castilian Drive</text>
<text x="670" y="541">Goleta, CA 93117</text>
</g>
<g font-size="3.5">
<text x="636" y="6">DWG NO.</text>
<text x="705" y="6">SH</text>
<text x="718" y="6">REV</text>
<text x="710" y="531">SIZE</text>
<text x="721" y="531">CAGE</text>
<text x="755" y="531">PIECE PART.</text>
<text x="828" y="531">REV</text>
<text x="709" y="551">SOLIDWORKS MODEL: 436-0013-00 FLIR VUE PRO ASSEMBLY</text>
<text x="709" y="555">MODEL REVISON:100</text>
</g>
<g font-size="3.1">
<text x="843" y="301" transform="rotate(90 843 301)">DWG NO.</text>
<text x="843" y="367" transform="rotate(90 843 367)">SH</text>
<text x="843" y="379" transform="rotate(90 843 379)">REV</text>
</g>
</svg>
